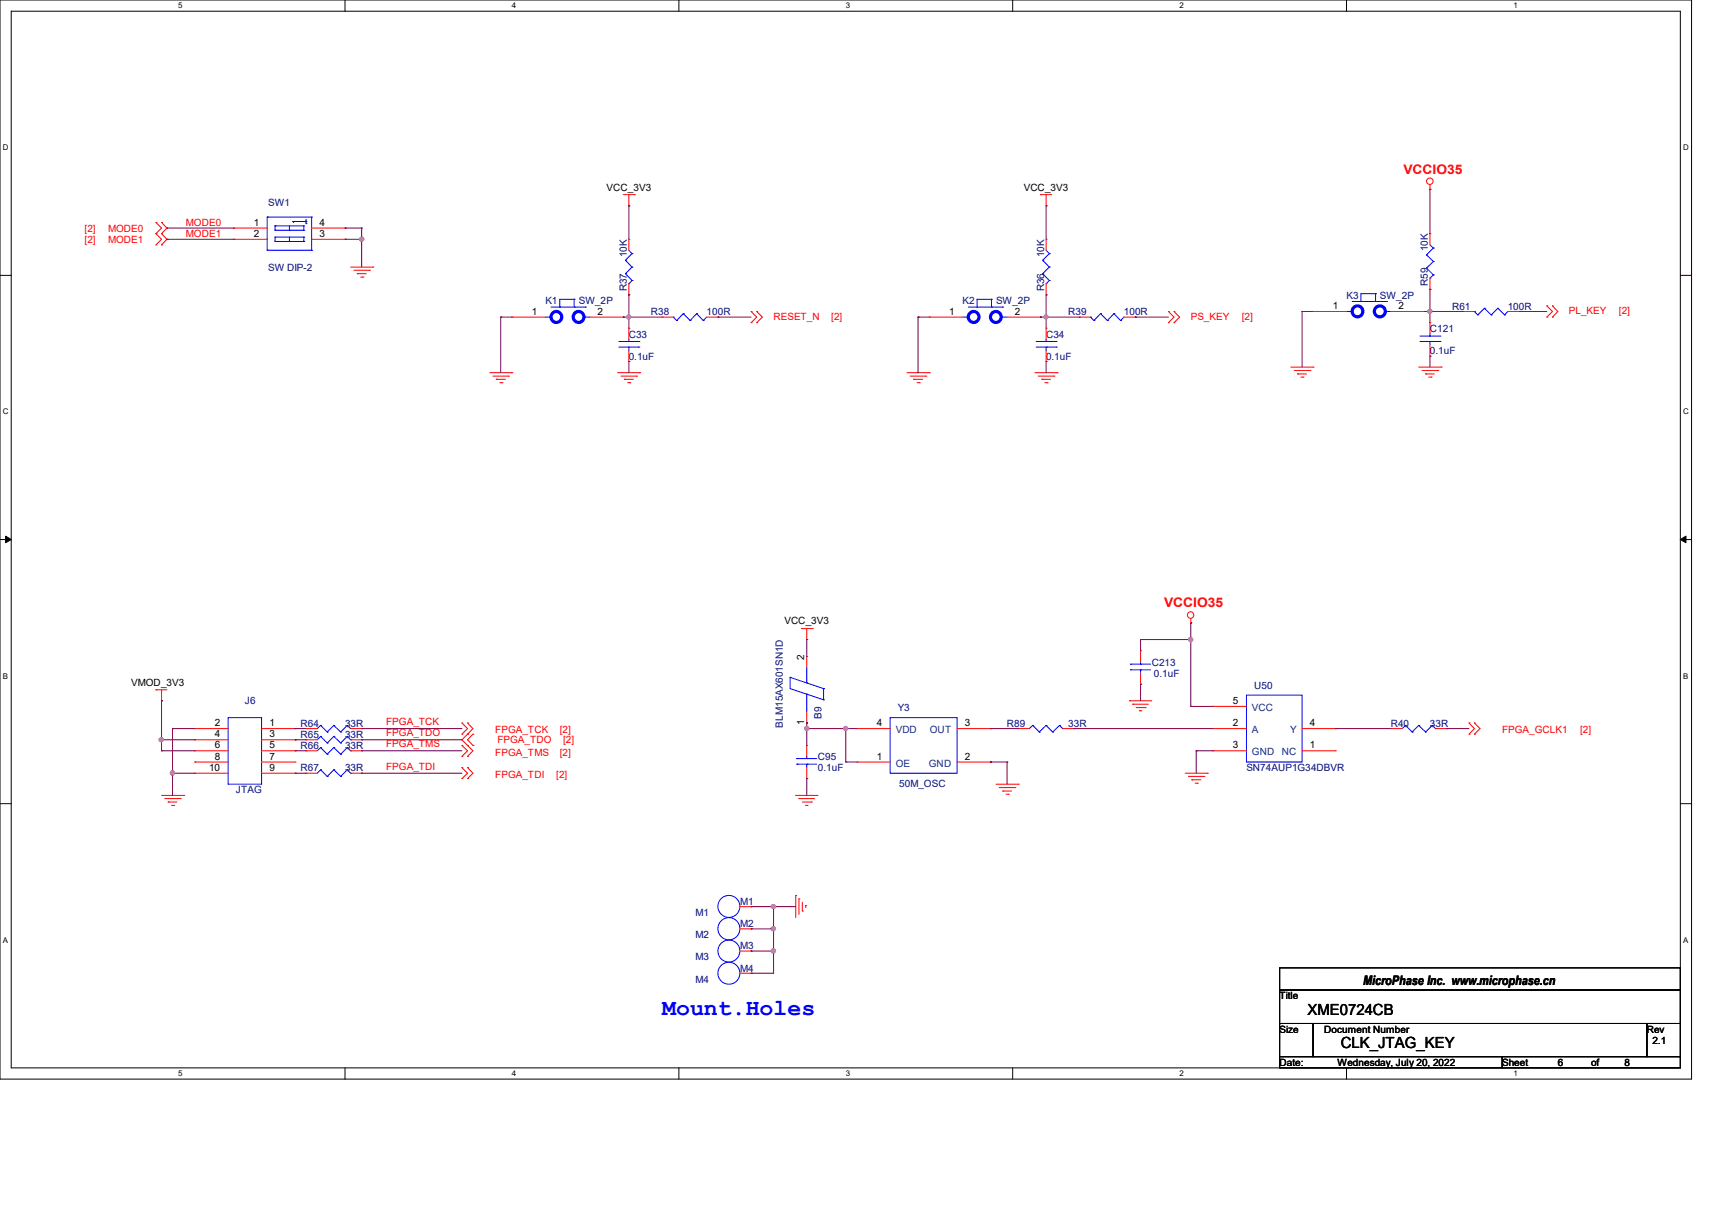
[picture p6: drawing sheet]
<svg xmlns="http://www.w3.org/2000/svg" width="297mm" height="210mm" viewBox="0 0 297 210" stroke-linecap="round" stroke-linejoin="round" font-family="sans-serif">
<path d="M0 0h293.5v187.3h-293.5zM1.9 1.9h289.6v183.4h-289.6z" fill="none" stroke="#000" stroke-width=".17"/>
<g fill="#fff">
<path d="M30.9 .2h.8v1.5h-.8z"/>
<path d="M30.9 185.5h.8v1.6h-.8z"/>
</g>
<path d="M59.9 0v1.9M59.9 185.3v2" fill="none" stroke="#000" stroke-width=".17"/>
<g fill="#fff">
<path d="M88.8 .2h.8v1.5h-.8z"/>
<path d="M88.8 185.5h.8v1.6h-.8z"/>
</g>
<path d="M117.8 0v1.9M117.8 185.3v2" fill="none" stroke="#000" stroke-width=".17"/>
<g fill="#fff">
<path d="M146.7 .2h.8v1.5h-.8z"/>
<path d="M146.7 185.5h.8v1.6h-.8z"/>
</g>
<path d="M175.7 0v1.9M175.7 185.3v2" fill="none" stroke="#000" stroke-width=".17"/>
<g fill="#fff">
<path d="M204.6 .2h.8v1.5h-.8z"/>
<path d="M204.6 185.5h.8v1.6h-.8z"/>
</g>
<path d="M233.6 0v1.9M233.6 185.3v2" fill="none" stroke="#000" stroke-width=".17"/>
<g fill="#fff">
<path d="M262.6 .2h.7v1.5h-.7z"/>
<path d="M262.6 185.5h.7v1.6h-.7z"/>
<path d="M.5 24.8h1v1.6h-1z"/>
<path d="M292 24.8h1v1.6h-1z"/>
<path d="M.5 70.7h1v1.5h-1z"/>
<path d="M292 70.7h1v1.5h-1z"/>
</g>
<path d="M0 47.8h1.9M291.5 47.8h2" fill="none" stroke="#000" stroke-width=".17"/>
<g fill="#fff">
<path d="M.5 116.5h.9v1.6h-.9z"/>
<path d="M292 116.5h.9v1.6h-.9z"/>
</g>
<path d="M0 93.6h1.9M291.5 93.6h2" fill="none" stroke="#000" stroke-width=".17"/>
<path d="M1 93l.9 .6-.9 .6zM291.5 93.6l1-.6v1.2z" fill="#000" stroke="#000" stroke-width=".17"/>
<g fill="#fff">
<path d="M.5 162.4h.9v1.5h-.9z"/>
<path d="M292 162.4h.9v1.5h-.9z"/>
</g>
<path d="M0 139.5h1.9M291.5 139.5h2M222 168h69.5v3.8h-69.5zM222 171.8h69.5v5.8h-69.5zM222 177.6h5.8v5.8h-5.8zM227.8 177.6h57.9v5.8h-57.9zM285.7 177.6h5.8v5.8h-5.8zM222 183.4h38.6v1.9h-38.6zM260.6 183.4h30.9v1.9h-30.9z" fill="none" stroke="#000" stroke-width=".17"/>
<g fill="none" stroke="#f00" stroke-width=".17">
<path d="M27.1 38.6h.1M27.1 38.6l.9 1-.9 1M28 38.6h.1M28 38.6l1 1-1 1M40.6 39.6h.1M40.6 39.6h5.8M54.1 39.6h5.8M59.9 39.6h.1M108.1 33.8h2M109.1 35.7h.1M109.1 33.8v1.9M110.1 33.8h.1"/>
<path d="M180.5 33.8h.1M180.5 33.8h2M181.5 35.7h.1M181.5 33.8v1.9M248.1 32.9h.1M248.1 32v.9M27.1 40.6h.1M27.1 42.5h.1M27.1 40.6l.9 .9-.9 1M28 40.6h.1M28 42.5h.1M28 40.6l1 .9-1 1"/>
<path d="M40.6 41.5h.1M40.6 41.5h5.8M54.1 41.5h5.8M59.9 41.5h.1M60.8 46.4h3.9M61.4 46.9h2.7M62 47.5h.1M62 47.5h1.5M62.6 48.1h.3M62.9 48.1h.1M64.1 46.9h.1M64.7 46.4h.1"/>
<path d="M88.8 55h.1M88.8 55h5.8M102.3 55h5.8M108.1 55h.1M109.1 57h.1M109.1 41.5h.1M109.1 51.2h.1M109.1 41.5v1.9M109.1 49.2v2M109.1 57v1.9M114.9 55h.1M114.9 55h1.9"/>
<path d="M122.6 55h1.9M124.5 55h.1M130.3 56h.1M130.3 54.1h.1M130.3 54.1l1 .9-1 1M131.3 56h.1M131.3 54.1h.1M131.3 54.1l.9 .9-.9 1M161.2 55h.1M161.2 55h5.8M174.7 55h5.8M180.5 55h.1"/>
<path d="M181.5 57h.1M181.5 41.5h.1M181.5 51.2h.1M181.5 41.5v1.9M181.5 49.2v2M181.5 57v1.9M187.3 55h.1M187.3 55h1.9M195 55h1.9M196.9 55h.1M202.7 56h.1M202.7 54.1h.1"/>
<path d="M202.7 54.1l1 .9-1 1M203.7 56h.1M203.7 54.1h.1M203.7 54.1l.9 .9-.9 1M227.8 54.1h.1M227.8 54.1h5.8M241.3 54.1h5.8M247.1 54.1h.1M248.1 56h.1M248.1 40.6h.1M248.1 50.2h.1M248.1 40.6v1.9"/>
<path d="M248.1 48.3v1.9M248.1 56v1.9M248.1 59.9v1.9M253.9 54.1h.1M253.9 54.1h1.9M261.6 54.1h1.9M263.5 54.1h.1M268.4 55h.1M268.4 53.1h.1M268.4 53.1l.9 1-.9 .9M269.3 55h.1M269.3 53.1h.1"/>
<path d="M269.3 53.1l1 1-1 .9M85 64.7h3.8M85.5 65.3h2.7M86.1 65.8h.1M86.1 65.8h1.6M86.7 66.4h.4M87.1 66.4h.1M88.2 65.3h.1M88.8 64.7h.1M107.1 64.7h3.9M107.7 65.3h2.7M108.3 65.8h.1"/>
<path d="M108.3 65.8h1.6M108.9 66.4h.4M109.1 62.7h.1M109.1 60.8v1.9M109.3 66.4h.1M110.4 65.3h.1M111 64.7h.1M157.4 64.7h3.8M157.9 65.3h2.7M158.5 65.8h.1M158.5 65.8h1.6M159.1 66.4h.4"/>
<path d="M159.5 66.4h.1M160.6 65.3h.1M161.2 64.7h.1M179.5 64.7h3.9M180.1 65.3h2.7M180.7 65.8h.1M180.7 65.8h1.5M181.3 66.4h.4M181.5 62.7h.1M181.5 60.8v1.9M181.7 66.4h.1M182.8 65.3h.1"/>
<path d="M183.4 64.7h.1M223.9 63.7h3.9M224.5 64.3h2.7M225.1 64.9h.1M225.1 64.9h1.6M225.7 65.4h.4M226.1 65.4h.1M227.2 64.3h.1M227.8 63.7h.1M246.1 63.7h3.9M246.7 64.3h2.7M247.3 64.9h.1"/>
<path d="M247.3 64.9h1.5M247.9 65.4h.4M248.1 61.8h.1M248.3 65.4h.1M249.4 64.3h.1M250 63.7h.1M27.1 119.7h.1M27.1 119.7h1.9M28 119.7v1.9M139 109.1h1.9M140 111h.1M140 113.9h.1"/>
<path d="M140 109.1v1.9M140 113.9v1.9M140.9 109.1h.1M197.9 112.9h.1M197.9 118.7h.1M197.9 112.9v2M197.9 116.8v1.9M206.6 108.1h.1M206.6 107.4v.7M28 121.6h.1M28 138h3.9M28.6 138.6h2.7"/>
<path d="M29.2 139.2h.1M29.2 139.2h1.5M29.8 139.8h.3M30.1 139.8h.1M31.3 138.6h.1M31.9 138h.1M33.8 126.4h.1M33.8 128.4h.1M33.8 130.3h.1M33.8 132.2h.1M33.8 134.2h.1M33.8 134.2h5.8"/>
<path d="M33.8 126.4h5.8M33.8 128.4h5.8M33.8 130.3h5.8M33.8 132.2h5.8M45.4 134.2h5.8M45.4 126.4h5.8M45.4 128.4h5.8M45.4 130.3h5.8M45.4 132.2h5.8M51.2 126.4h.1M51.2 128.4h.1M51.2 130.3h.1"/>
<path d="M51.2 132.2h.1M51.2 134.2h.1M53.1 134.2h.1M53.1 126.4h.1M53.1 128.4h.1M53.1 130.3h.1M53.1 134.2h1.9M53.1 126.4h1.9M53.1 128.4h1.9M53.1 130.3h1.9M60.8 134.2h1.9M60.8 126.4h1.9"/>
<path d="M60.8 128.4h1.9M60.8 130.3h1.9M62.7 134.2h.1M62.7 126.4h.1M62.7 128.4h.1M62.7 130.3h.1M80.1 125.5h.1M80.1 127.4h.1M80.1 133.2h.1M80.1 135.1h.1M80.1 129.4h.1M80.1 131.3h.1"/>
<path d="M80.1 125.5l1 .9-1 1M80.1 133.2l1 1-1 .9M80.1 129.4l1 .9-1 1M81.1 125.5h.1M81.1 127.4h.1M81.1 133.2h.1M81.1 135.1h.1M81.1 129.4h.1M81.1 131.3h.1M81.1 125.5l.9 .9-.9 1M81.1 133.2l.9 1-.9 .9M81.1 127.4l-1 1 1.9 1.9-.9 1"/>
<path d="M82 129.4h.1M82 127.4h.1M82 127.4l-.9 1 .9 1M138 138h.1M138 138h3.9M138.6 138.6h.1M138.6 138.6h2.7M139.2 139.2h1.6M139.8 139.8h.1M139.8 139.8h.4M140 129.4h.1M140 135.1h.1"/>
<path d="M140 125.5h.1M140 123.6v1.9M140 129.4v1.9M140 133.2v1.9M140.8 139.2h.1M148.7 132.2h.1M148.7 126.4h.1M148.7 126.4h5.7M148.7 132.2h5.7M166 126.4h5.8M166 132.2h5.8M171.8 132.2h.1"/>
<path d="M171.8 126.4h.1M172.8 136.1h3.9M173.4 136.7h2.7M173.9 137.3h.1M173.9 137.3h1.6M174.5 137.8h.4M174.9 137.8h.1M176.1 136.7h.1M176.7 136.1h.1M176.7 126.4h.1M176.7 126.4h1.9M184.4 126.4h1.9"/>
<path d="M186.3 126.4h.1M196 121.6h.1M196 121.6h3.8M196.5 122.2h.1M196.5 122.2h2.7M197.1 122.8h1.6M197.7 123.4h.1M197.7 123.4h.4M198.7 122.8h.1M205.6 134.2h3.9M206.2 134.7h2.7M206.8 135.3h.1"/>
<path d="M206.8 135.3h1.5M207.3 135.9h.4M207.7 135.9h.1M208.9 134.7h.1M209.5 134.2h.1M210.4 126.4h.1M210.4 130.3h.1M210.4 122.6h.1M210.4 126.4h5.8M210.4 130.3h5.8M210.4 122.6h5.8M225.9 126.4h5.7"/>
<path d="M225.9 130.3h5.7M231.6 130.3h.1M231.6 126.4h.1M241.3 126.4h.1M241.3 126.4h1.9M249 126.4h2M251 126.4h.1M254.8 125.5h.1M254.8 127.4h.1M254.8 125.5l1 .9-1 1M255.8 125.5h.1M255.8 127.4h.1"/>
<path d="M255.8 125.5l1 .9-1 1M128.4 157.4h1.9M130.3 157.4h.1M138 155.4h.1M138 155.4v3.9M138.6 156h.1M138.6 156v2.7M139.2 158.1h.1M139.2 156.6v1.5M139.8 157.1h.1M139.8 157.1v.4M128.4 165.1h1.9"/>
<path d="M128.4 168.9h1.9M128.4 161.2h1.9M130.3 165.1h.1M130.3 168.9h.1M130.3 161.2h.1"/>
<circle cx="248.1" cy="31.5" r=".56"/>
<circle cx="206.5" cy="106.7" r=".56"/>
</g>
<g fill="none" stroke="#00f" stroke-width=".17">
<path d="M46.4 37.7h.1M46.4 37.7h7.7M46.4 37.7v5.7M47.7 40h.1M47.7 39.2h.1M47.7 39.2h5M47.7 40h5M47.7 39.2v.8M50.2 40h.1M50.2 39.2v.8M50.8 38.4h.1M50.8 38.4l.2 .2"/>
<path d="M50.8 38.4h2.3M52.7 39.2h.1M52.7 40h.1M52.7 39.2v.8M53.1 38.4h.1M53.1 38.8h.1M53.1 38.1v.7M54.1 37.7h.1M54.1 37.7v5.7M46.4 43.4h.1M46.4 43.4h7.7M47.7 41.9h.1"/>
<path d="M47.7 41.1h.1M47.7 41.1v.8M47.7 41.1h5M47.7 41.9h5M50.2 41.9h.1M50.2 41.1v.8M52.7 41.1h.1M52.7 41.9h.1M52.7 41.1v.8M54.1 43.4h.1M94.6 55h1M95.6 55h.1"/>
<path d="M95.6 53.3h6M97.1 53.3h.1M99.6 51.9h.1M99.6 53.3h.1M99.6 51.9h-2.5v1.4M99.6 51.9v1.4M101.3 55h.1M101.3 55h1M101.6 53.3h.1M107.4 59.3h3.4M108.5 45.2h.1M108.5 47.5h.1"/>
<path d="M108.5 45.2l1.1 1.2M108.5 47.5l1.1 1.2M109.1 59.3h.1M109.1 49.2h.1M109.1 58.9v.4M109.1 43.4l.5 .6M109.6 44h.1M109.6 46.4h.1M109.6 48.7h.1M109.6 44l-1.1 1.2M109.6 46.4l-1.1 1.1M109.6 48.7l-.5 .5"/>
<path d="M110.8 59.3h.1M116.8 55h.1M116.8 55l.6 .6M117.4 55.6h.1M118.5 54.4h.1M118.5 54.4l1.2 1.2M118.5 54.4l-1.1 1.2M119.7 55.6h.1M120.9 54.4h.1M120.9 54.4l1.1 1.2M120.9 54.4l-1.2 1.2M122 55.6h.1"/>
<path d="M122.6 55l-.6 .6M167 55h1M168 55h.1M168 53.3h5.9M169.5 53.3h.1M172 51.9h.1M172 53.3h.1M172 51.9h-2.5v1.4M172 51.9v1.4M173.7 55h.1M173.7 55h1M173.9 53.3h.1"/>
<path d="M179.7 59.3h3.5M180.9 45.2h.1M180.9 47.5h.1M180.9 45.2l1.1 1.2M180.9 47.5l1.1 1.2M181.5 59.3h.1M181.5 49.2h.1M181.5 58.9v.4M181.5 43.4l.5 .6M182 44h.1M182 46.4h.1M182 48.7h.1"/>
<path d="M182 44l-1.1 1.2M182 46.4l-1.1 1.1M182 48.7l-.5 .5M183.2 59.3h.1M189.2 55h.1M189.2 55l.6 .6M189.8 55.6h.1M190.9 54.4h.1M190.9 54.4l1.2 1.2M190.9 54.4l-1.1 1.2M192.1 55.6h.1M193.3 54.4h.1"/>
<path d="M193.3 54.4l1.1 1.2M193.3 54.4l-1.2 1.2M194.4 55.6h.1M195 55l-.6 .6M233.6 54.1h1M234.6 54.1h.1M234.6 52.3h5.9M236.1 52.3h.1M238.6 51h.1M238.6 52.3h.1M238.6 51h-2.5v1.3M238.6 51v1.3"/>
<path d="M240.4 54.1h.1M240.4 54.1h.9M240.5 52.3h.1M246.3 59.3h3.5M246.3 58.3h3.5M247.5 44.2h.1M247.5 46.5h.1M247.5 44.2l1.2 1.2M247.5 46.5l1.2 1.2M248.1 58.3h.1M248.1 59.3h.1M248.1 48.3h.1"/>
<path d="M248.1 57.9v.4M248.1 59.3v.6M248.1 42.5l.6 .6M248.7 43.1h.1M248.7 45.4h.1M248.7 47.7h.1M248.7 43.1l-1.2 1.1M248.7 45.4l-1.2 1.1M248.7 47.7l-.6 .6M249.8 59.3h.1M249.8 58.3h.1M255.8 54.1h.1"/>
<path d="M255.8 54.1l.6 .6M256.4 54.7h.1M257.5 53.5h.1M257.5 53.5l1.2 1.2M257.5 53.5l-1.1 1.2M258.7 54.7h.1M259.8 53.5h.1M259.8 53.5l1.2 1.2M259.8 53.5l-1.1 1.2M261 54.7h.1M261.6 54.1l-.6 .6M107.4 60.2h3.4"/>
<path d="M109.1 60.2h.1M109.1 60.2v.6M110.8 60.2h.1M179.7 60.2h3.5M181.5 60.2h.1M181.5 60.2v.6M183.2 60.2h.1M137.1 117.6h.1M137.1 117.6v1.9l5.8 2M137.1 117.6l5.8 1.9M140 118.5h.1M140 115.8v2.7"/>
<path d="M142.9 119.5h.1M142.9 119.5v2M196.1 116.2h.1M196.1 115.3h.1M196.1 116.2h3.5M196.1 115.3h3.5M197.9 115.3h.1M197.9 116.2h.1M197.9 114.9v.4M197.9 116.2v.6M39.6 124.5h5.8v11.6h-5.8zM55.6 133.6h.1"/>
<path d="M55.6 125.9h.1M55.6 127.8h.1M55.6 129.8h.1M55.6 133.6l-.6 .6M55.6 133.6l1.2 1.1M55.6 125.9l-.6 .5M55.6 125.9l1.2 1.1M55.6 127.8l-.6 .6M55.6 127.8l1.2 1.1M55.6 129.8l-.6 .5M55.6 129.8l1.2 1.1M56.8 134.7h.1"/>
<path d="M56.8 127h.1M56.8 128.9h.1M56.8 130.9h.1M57.9 133.6h.1M57.9 125.9h.1M57.9 127.8h.1M57.9 129.8h.1M57.9 133.6l-1.1 1.1M57.9 133.6l1.2 1.1M57.9 125.9l-1.1 1.1M57.9 125.9l1.2 1.1M57.9 127.8l-1.1 1.1"/>
<path d="M57.9 127.8l1.2 1.1M57.9 129.8l-1.1 1.1M57.9 129.8l1.2 1.1M59.1 134.7h.1M59.1 127h.1M59.1 128.9h.1M59.1 130.9h.1M60.2 133.6h.1M60.2 125.9h.1M60.2 127.8h.1M60.2 129.8h.1M60.2 133.6l-1.1 1.1"/>
<path d="M60.2 133.6l.6 .6M60.2 125.9l-1.1 1.1M60.2 125.9l.6 .5M60.2 127.8l-1.1 1.1M60.2 127.8l.6 .6M60.2 129.8l-1.1 1.1M60.2 129.8l.6 .5M60.8 134.2h.1M60.8 126.4h.1M60.8 128.4h.1M60.8 130.3h.1M138.2 132.6h.1"/>
<path d="M138.2 131.7h.1M138.2 132.6h3.5M138.2 131.7h3.5M140 131.7h.1M140 132.6h.1M140 120.5h.1M140 120.5v3.1M140 131.3v.4M140 132.6v.6M142.9 121.5h.1M154.4 124.5h11.6v9.7h-11.6zM179.2 125.9h.1"/>
<path d="M179.2 125.9l-.6 .5M179.2 125.9l1.1 1.1M180.3 127h.1M181.5 125.9h.1M181.5 125.9l-1.2 1.1M181.5 125.9l1.1 1.1M182.6 127h.1M183.8 125.9h.1M183.8 125.9l-1.2 1.1M183.8 125.9l.6 .5M184.4 126.4h.1M216.2 120.6h9.7v11.6h-9.7z"/>
<path d="M243.8 125.9h.1M243.8 125.9l-.6 .5M243.8 125.9l1.2 1.1M245 127h.1M246.1 125.9h.1M246.1 125.9l-1.1 1.1M246.1 125.9l1.2 1.1M247.3 127h.1M248.5 125.9h.1M248.5 125.9l-1.2 1.1M248.5 125.9l.5 .5M249 126.4h.1"/>
<circle cx="126.4" cy="157.3" r="1.91"/>
<circle cx="126.4" cy="161.2" r="1.92"/>
<circle cx="126.4" cy="165.1" r="1.91"/>
<circle cx="126.4" cy="168.9" r="1.91"/>
</g>
<g fill="none" stroke="#00f" stroke-width=".55">
<circle cx="96.5" cy="55" r=".94"/>
<circle cx="100.4" cy="55" r=".94"/>
<circle cx="168.9" cy="55" r=".94"/>
<circle cx="172.8" cy="55" r=".94"/>
<circle cx="235.5" cy="54" r=".94"/>
<circle cx="239.4" cy="54" r=".95"/>
</g>
<g fill="none" stroke="#800040" stroke-width=".17">
<path d="M29 39.6h.1M29 39.6h11.6M59.9 39.6h.1M59.9 39.6h2.8M62.7 39.6h.1M62.7 39.6v6.8M109.1 35.7h.1M109.1 35.7v5.8M181.5 35.7h.1M181.5 35.7v5.8M248.1 32.9h.1M248.1 32.9v7.7"/>
<path d="M29 41.5h.1M29 41.5h11.6M59.9 41.5h.1M59.9 41.5h2.8M62.7 41.5h.1M86.9 55h.1M86.9 55h1.9M86.9 55v9.7M108.1 55h.1M108.1 55h6.8M109.1 51.2h.1M109.1 55h.1"/>
<path d="M109.1 51.2v5.8M124.5 55h.1M124.5 55h5.8M159.3 55h.1M159.3 55h1.9M159.3 55v9.7M180.5 55h.1M180.5 55h6.8M181.5 51.2h.1M181.5 55h.1M181.5 51.2v5.8M196.9 55h.1"/>
<path d="M196.9 55h5.8M225.9 54.1h.1M225.9 54.1h1.9M225.9 54.1v9.6M247.1 54.1h.1M247.1 54.1h6.8M248.1 50.2h.1M248.1 54.1h.1M248.1 50.2v5.8M263.5 54.1h.1M263.5 54.1h4.9M109.1 62.7h.1"/>
<path d="M109.1 62.7v2M181.5 62.7h.1M181.5 62.7v2M248.1 61.8h.1M248.1 61.8v1.9M140 111h.1M140 111v2.9M197.9 111h.1M197.9 118.7h.1M197.9 111v1.9M197.9 118.7v2.9M197.9 111h8.7"/>
<path d="M206.6 111h.1M206.6 108.1h.1M206.6 108.1v14.5M28 121.6h.1M28 128.4h.1M28 130.3h.1M28 128.4h5.8M28 130.3h5.8M28 121.6v8.7M29.9 126.4h.1M29.9 134.2h.1M29.9 126.4h3.9"/>
<path d="M29.9 134.2h3.9M29.9 126.4v11.6M51.2 126.4h.1M51.2 128.4h.1M51.2 130.3h.1M51.2 134.2h.1M51.2 126.4h1.9M51.2 128.4h1.9M51.2 130.3h1.9M51.2 134.2h1.9M62.7 126.4h.1M62.7 128.4h.1"/>
<path d="M62.7 130.3h.1M62.7 134.2h.1M62.7 126.4h17.4M62.7 128.4h17.4M62.7 130.3h17.4M62.7 134.2h17.4M140 126.4h.1M140 135.1h.1M140 125.5h.1M140 126.4h8.7M140 125.5v3.9M140 135.1v2.9"/>
<path d="M146.7 126.4h.1M146.7 132.2h.1M146.7 126.4v5.8M146.7 132.2h2M171.8 132.2h.1M171.8 126.4h.1M171.8 126.4h4.9M171.8 132.2h2.9M174.7 132.2h.1M174.7 132.2v3.9M186.3 126.4h.1M186.3 126.4h24.1"/>
<path d="M206.6 122.6h.1M206.6 122.6h3.8M207.5 130.3h.1M207.5 130.3h2.9M207.5 130.3v3.9M231.6 126.4h.1M231.6 126.4h9.7M251 126.4h.1M251 126.4h3.8M130.3 157.4h.1M130.3 157.4h7.7M134.2 157.4h.1"/>
<path d="M134.2 157.4v11.5h-3.9M130.3 168.9h.1M130.3 165.1h.1M130.3 161.2h.1M130.3 165.1h3.9M130.3 161.2h3.9M134.2 161.2h.1M134.2 165.1h.1"/>
</g>
<g fill="#f0f" stroke="#f0f" stroke-width=".17">
<circle cx="134.2" cy="161.2" r=".37"/>
<circle cx="134.2" cy="157.3" r=".37"/>
<circle cx="134.2" cy="165" r=".37"/>
<circle cx="140" cy="126.4" r=".37"/>
<circle cx="146.7" cy="126.4" r=".36"/>
<circle cx="62.7" cy="41.5" r=".37"/>
<circle cx="248.1" cy="54" r=".36"/>
<circle cx="181.5" cy="55" r=".36"/>
<circle cx="29.9" cy="134.2" r=".37"/>
<circle cx="28" cy="128.4" r=".37"/>
<circle cx="109.1" cy="55" r=".36"/>
<circle cx="206.5" cy="111" r=".38"/>
</g>
<text font-size="4" fill="#00f" x="114.9" y="176.2">Mount.Holes</text>
<g font-size="2.7">
<text x="226.8" y="176.1">XME0724CB</text>
<text x="232.6" y="181.9">CLK_JTAG_KEY</text>
</g>
<g font-size="2.3" fill="#f00">
<text x="243.5" y="30.1">VCCIO35</text>
<text x="201.9" y="105.4">VCCIO35</text>
</g>
<text font-size="2.3" x="236.5" y="170.9">MicroPhase Inc. www.microphase.cn</text>
<g font-size="1.7" fill="#000080">
<text x="46.5" y="35.8">SW1</text>
<text x="46.5" y="47">SW DIP-2</text>
<text x="108.7" y="44.6" transform="rotate(-90 108.7 44.6)">10K</text>
<text x="181.1" y="44.6" transform="rotate(-90 181.1 44.6)">10K</text>
<text x="247.7" y="43.6" transform="rotate(-90 247.7 43.6)">10K</text>
<text x="94.6" y="52.8">K1</text>
<text x="100.4" y="52.8">SW_2P</text>
<text x="108.7" y="50.6" transform="rotate(-90 108.7 50.6)">R37</text>
<text x="167" y="52.8">K2</text>
<text x="172.8" y="52.8">SW_2P</text>
<text x="181.1" y="50.6" transform="rotate(-90 181.1 50.6)">R36</text>
<text x="233.6" y="51.8">K3</text>
<text x="239.4" y="51.8">SW_2P</text>
<text x="247.7" y="49.6" transform="rotate(-90 247.7 49.6)">R59</text>
<text x="251.9" y="53.8">R61</text>
<text x="261.6" y="53.8">100R</text>
<text x="109.1" y="58.6">C33</text>
<text x="112.9" y="54.7">R38</text>
<text x="122.6" y="54.7">100R</text>
<text x="181.5" y="58.6">C34</text>
<text x="185.3" y="54.7">R39</text>
<text x="195" y="54.7">100R</text>
<text x="248.1" y="57.6">C121</text>
<text x="109.1" y="62.4">0.1uF</text>
<text x="181.5" y="62.4">0.1uF</text>
<text x="248.1" y="61.5">0.1uF</text>
<text x="199.8" y="115.5">C213</text>
<text x="200.2" y="117.4">0.1uF</text>
<text x="217.6" y="119.6">U50</text>
<text x="42.5" y="122.3">J6</text>
<text x="142.5" y="124.7" transform="rotate(-90 142.5 124.7)">B9</text>
<text x="155.8" y="123.4">Y3</text>
<text x="52.2" y="126.2">R64</text>
<text x="52.2" y="128.1">R65</text>
<text x="52.2" y="130">R66</text>
<text x="59.9" y="126.2">33R</text>
<text x="59.9" y="128.1">33R</text>
<text x="59.9" y="130">33R</text>
<text x="135.8" y="126.3" transform="rotate(-90 135.8 126.3)">BLM15AX601SN1D</text>
<text x="141.9" y="131.9">C95</text>
<text x="174.7" y="126.2">R89</text>
<text x="185.3" y="126.2">33R</text>
<text x="241.3" y="126.2">R40</text>
<text x="248.1" y="126.2">33R</text>
<text x="40.9" y="137.7">JTAG</text>
<text x="52.2" y="133.9">R67</text>
<text x="59.9" y="133.9">33R</text>
<text x="141.9" y="133.9">0.1uF</text>
<text x="156" y="136.6">50M_OSC</text>
<text x="216.2" y="133.9">SN74AUP1G34DBVR</text>
<text x="120.6" y="159">M1</text>
<text x="128.4" y="157">M1</text>
<text x="128.4" y="160.9">M2</text>
<text x="120.6" y="166.7">M3</text>
<text x="120.6" y="162.8">M2</text>
<text x="128.4" y="164.8">M3</text>
<text x="120.6" y="170.5">M4</text>
<text x="128.4" y="168.6">M4</text>
</g>
<g font-size="1.7">
<text x="105.2" y="33.1">VCC_3V3</text>
<text x="177.6" y="33.1">VCC_3V3</text>
<text x="44" y="39.2">1</text>
<text x="44" y="41.1">2</text>
<text x="55.4" y="39.2">4</text>
<text x="55.4" y="41.1">3</text>
<text x="231.2" y="53.6">1</text>
<text x="242.6" y="53.6">2</text>
<text x="92.3" y="54.6">1</text>
<text x="103.7" y="54.6">2</text>
<text x="164.7" y="54.6">1</text>
<text x="176" y="54.6">2</text>
<text x="136.1" y="108.4">VCC_3V3</text>
<text x="22.8" y="119">VMOD_3V3</text>
<text x="139.5" y="114.5" transform="rotate(-90 139.5 114.5)">2</text>
<text x="139.5" y="125.9" transform="rotate(-90 139.5 125.9)">1</text>
<text x="213.9" y="122.2">5</text>
<text x="37.3" y="126">2</text>
<text x="37.3" y="128">4</text>
<text x="37.3" y="129.9">6</text>
<text x="37.3" y="131.8">8</text>
<text x="46.7" y="126">1</text>
<text x="46.7" y="128">3</text>
<text x="46.7" y="129.9">5</text>
<text x="46.7" y="131.8">7</text>
<text x="152.1" y="131.8">1</text>
<text x="152.1" y="126">4</text>
<text x="167.4" y="131.8">2</text>
<text x="167.4" y="126">3</text>
<text x="213.9" y="126">2</text>
<text x="213.9" y="129.9">3</text>
<text x="227.2" y="129.9">1</text>
<text x="227.2" y="126">4</text>
<text x="36.3" y="133.8">10</text>
<text x="46.7" y="133.8">9</text>
<text x="222" y="173.4">Title</text>
<text x="222" y="179.2">Size</text>
<text x="229.7" y="179.2">Document Number</text>
<text x="285.7" y="179.2">Rev</text>
<text x="222" y="185">Date:</text>
<text x="232.1" y="185">Wednesday, July 20, 2022</text>
<text x="260.6" y="185">Sheet</text>
<text x="270.2" y="185">6</text>
<text x="276" y="185">of</text>
<text x="281.8" y="185">8</text>
<text x="286.7" y="181.1">2.1</text>
</g>
<g font-size="1.7" fill="#f00">
<text x="14.7" y="40.2">[2]</text>
<text x="18.8" y="40.2">MODE0</text>
<text x="32.3" y="39.2">MODE0</text>
<text x="32.3" y="41.1">MODE1</text>
<text x="14.7" y="42.2">[2]</text>
<text x="18.8" y="42.2">MODE1</text>
<text x="134.2" y="55.5">RESET_N</text>
<text x="144.2" y="55.5">[2]</text>
<text x="206.6" y="55.5">PS_KEY</text>
<text x="215.4" y="55.5">[2]</text>
<text x="272.2" y="54.5">PL_KEY</text>
<text x="280.9" y="54.5">[2]</text>
<text x="67" y="125.9">FPGA_TCK</text>
<text x="67" y="127.8">FPGA_TDO</text>
<text x="67" y="129.7">FPGA_TMS</text>
<text x="85.9" y="127.3">FPGA_TCK</text>
<text x="85.9" y="131.1">FPGA_TMS</text>
<text x="86.3" y="129">FPGA_TDO</text>
<text x="97.1" y="127.3">[2]</text>
<text x="97.1" y="131.1">[2]</text>
<text x="97.7" y="129">[2]</text>
<text x="260.6" y="127.3">FPGA_GCLK1</text>
<text x="274.1" y="127.3">[2]</text>
<text x="67" y="133.6">FPGA_TDI</text>
<text x="85.9" y="135">FPGA_TDI</text>
<text x="96.5" y="135">[2]</text>
</g>
<g font-size="1.7" fill="#004080">
<text x="217.2" y="123.4">VCC</text>
<text x="155.4" y="127.3">VDD</text>
<text x="161.3" y="127.3">OUT</text>
<text x="217.2" y="127.3">A</text>
<text x="217.2" y="131.1">GND</text>
<text x="222.4" y="131.1">NC</text>
<text x="223.8" y="127.3">Y</text>
<text x="155.4" y="133.1">OE</text>
<text x="161.1" y="133.1">GND</text>
</g>
<g font-size="1.4">
<text x="30.9" y="1.4">5</text>
<text x="88.8" y="1.4">4</text>
<text x="146.7" y="1.4">3</text>
<text x="204.6" y="1.4">2</text>
<text x="262.6" y="1.4">1</text>
<text x=".5" y="26.1">D</text>
<text x="292" y="26.1">D</text>
<text x=".5" y="71.9">C</text>
<text x="292" y="71.9">C</text>
<text x=".5" y="117.8">B</text>
<text x="292" y="117.8">B</text>
<text x=".5" y="163.6">A</text>
<text x="292" y="163.6">A</text>
<text x="30.9" y="186.8">5</text>
<text x="88.8" y="186.8">4</text>
<text x="146.7" y="186.8">3</text>
<text x="204.6" y="186.8">2</text>
<text x="262.6" y="186.8">1</text>
</g>
</svg>
